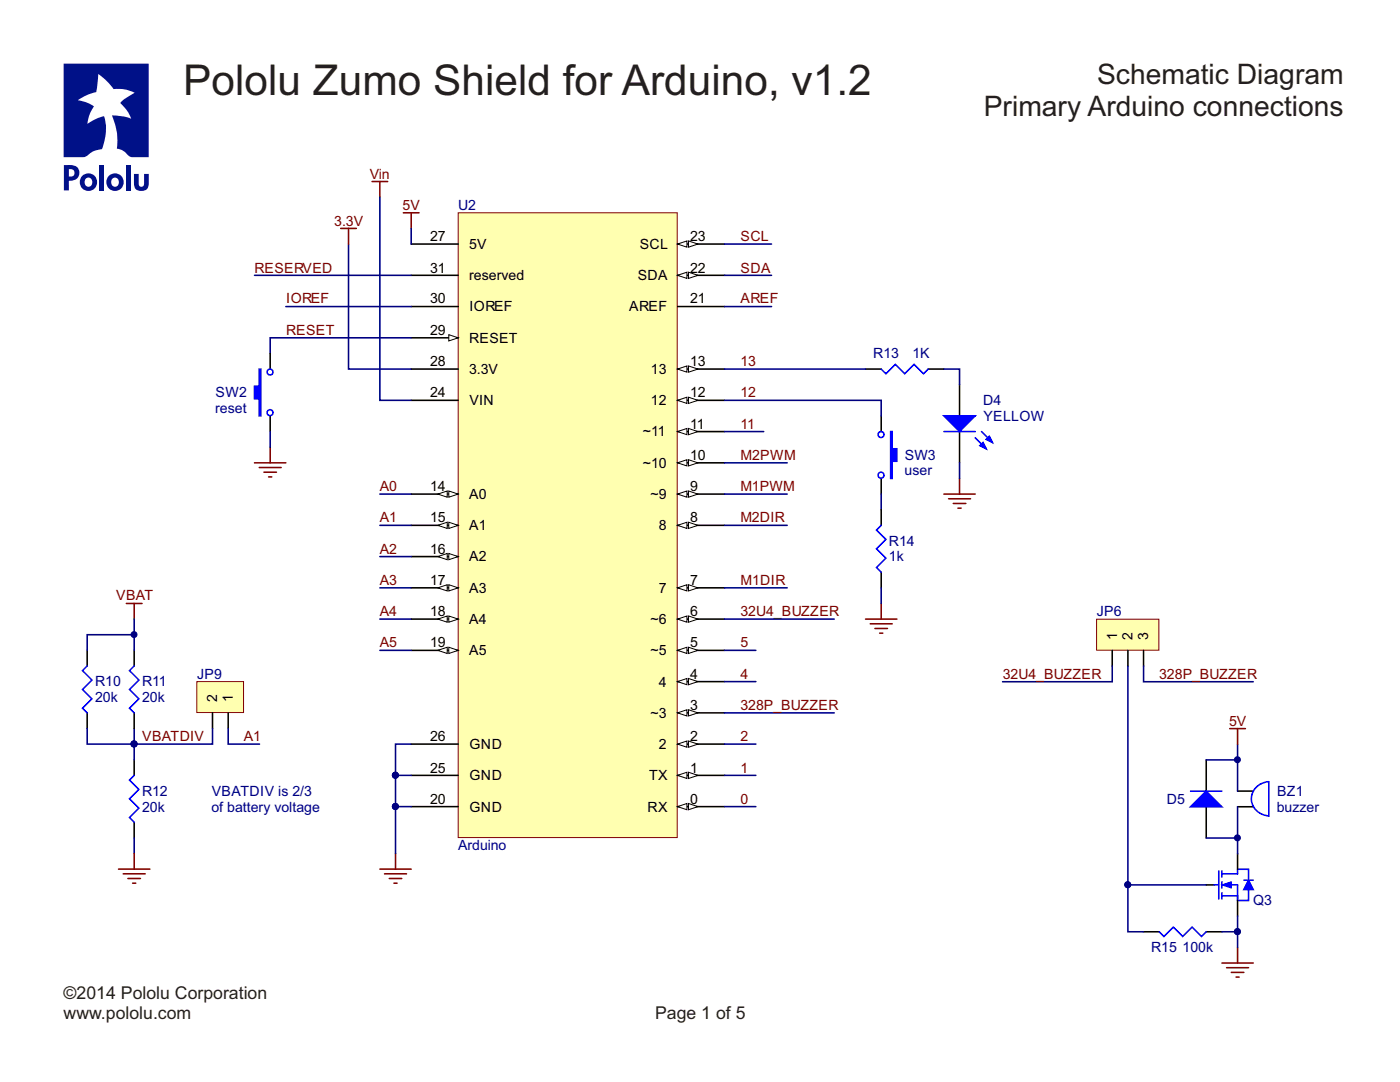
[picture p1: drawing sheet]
<svg xmlns="http://www.w3.org/2000/svg" width="279mm" height="216mm" viewBox="0 0 279 216" stroke-linecap="round" stroke-linejoin="round" font-family="sans-serif">
<path d="M39.3 136h9.3v6.2h-9.3z" fill="#ffffb0" stroke="#800000" stroke-width=".2"/>
<path d="M17.4 129.8v3.1M26.8 129.8v3.1M17.4 142.2v3.2M26.8 142.2v3.2M26.8 151.6v3.1M42.4 142.2v3.2M45.5 142.2v3.2M247 157.9h3.1M26.8 164.1v3.1M247 161h3.1" fill="none" stroke="#000" stroke-width=".31"/>
<path d="M17.4 132.9l-.9 .9 1.8 1.9-1.8 1.9 1.8 1.8-1.8 1.9 .9 .9M26.8 132.9l-1 .9 1.9 1.9-1.9 1.9 1.9 1.8-1.9 1.9 1 .9M26.8 154.7l-1 1 1.9 1.8-1.9 1.9 1.9 1.9-1.9 1.8 1 1M253.2 156a3.4 3.4 0 0 0-3.5 3.4 3.4 3.4 0 0 0 3.5 3.4M253.2 156v6.8" fill="none" stroke="#00f" stroke-width=".31"/>
<path d="M26.8 126.7h-9.4v3.1M26.8 123.5v6.3M17.4 145.4v3.1h25v-3.1M26.8 145.4v6.2M45.5 145.4v3.1h6.3M26.8 167.2v3.1" fill="none" stroke="#000080" stroke-width=".31"/>
<g fill="#000080" stroke="#000080" stroke-width=".2">
<circle cx="26.7" cy="148.4" r=".59"/>
<circle cx="26.7" cy="126.6" r=".59"/>
</g>
<path d="M25.2 120.4h3.1M26.8 120.4v3.1M23.7 173.4h6.2M24.6 174.4h4.4M25.5 175.3h2.5M26.5 176.2h.6M26.8 170.3v3.1" fill="none" stroke="#800000" stroke-width=".31"/>
<path d="M218.8 123.6h12.5v6.1h-12.5z" fill="#ffffb0" stroke="#800000" stroke-width=".2"/>
<path d="M222 129.8v3.1M225.1 129.8v3.1M228.2 129.8v3.1M240.7 151.6v6.3M240.7 161v6.2M240.7 176.6h1.6M247 170.3v3.2M247 179.7v3.1M228.2 185.9h3.1M240.7 185.9h3.2" fill="none" stroke="#000" stroke-width=".31"/>
<path d="M245.4 145.4h3.1M247 145.4v3.1M243.9 192.2h6.2M244.8 193.1h4.4M245.7 194h2.5M246.7 195h.6M247 189v3.2" fill="none" stroke="#800000" stroke-width=".31"/>
<path d="M222 132.9v3.1h-21.9M225.1 132.9v43.7M228.2 132.9v3.1h21.9M240.7 151.6h6.3M247 148.5v9.4M240.7 176.6h-15.6v9.3h3.1M240.7 167.2h6.3M247 161v9.3M247 182.8v3.1h-3.1M247 185.9v3.1" fill="none" stroke="#000080" stroke-width=".31"/>
<g fill="#00f" stroke="#00f" stroke-width=".31">
<path d="M237.6 161l3.1-3.1 3.2 3.1z" fill-rule="evenodd"/>
<path d="M249.2 175.6l.9 1.9h-1.9z" fill-rule="evenodd"/>
</g>
<path d="M237.6 157.9h6.3M242.3 176.6h.9M243.2 173.8v5.6M243.9 176.6h3.1v3.1h2.2v-2.2M243.9 174.4h3.1v-.9h2.2v2.1M243.9 178.8h3.1M243.9 173.8v1.2M243.9 175.9v1.3M243.9 178.1v1.3M248.2 175.6h1.9M231.3 185.9l1 1 1.9-1.9 1.8 1.9 1.9-1.9 1.9 1.9 .9-1" fill="none" stroke="#00f" stroke-width=".31"/>
<path d="M243.9 176.6l1.8-.7v1.3z" fill-rule="evenodd" fill="#00f" stroke="#00f" stroke-width=".2"/>
<g fill="#000080" stroke="#000080" stroke-width=".2">
<circle cx="247" cy="167.2" r=".59"/>
<circle cx="247" cy="185.9" r=".59"/>
<circle cx="225.1" cy="176.5" r=".59"/>
<circle cx="247" cy="151.6" r=".59"/>
</g>
<path d="M91.4 42.5h43.8v124.6h-43.8z" fill="#ffffb0" stroke="#800000" stroke-width=".2"/>
<path d="M135.2 161h9.4" fill="none" stroke="#000" stroke-width=".31"/>
<g fill="#fffcf8" stroke="#000" stroke-width=".2">
<path d="M135.2 161l1.9-.7v1.3z" fill-rule="evenodd"/>
<path d="M137.4 160.3l1.9 .7-1.9 .6z" fill-rule="evenodd"/>
</g>
<path d="M135.2 154.7h9.4" fill="none" stroke="#000" stroke-width=".31"/>
<g fill="#fffcf8" stroke="#000" stroke-width=".2">
<path d="M135.2 154.7l1.9-.6v1.2z" fill-rule="evenodd"/>
<path d="M137.4 154.1l1.9 .6-1.9 .6z" fill-rule="evenodd"/>
</g>
<path d="M135.2 148.5h9.4" fill="none" stroke="#000" stroke-width=".31"/>
<g fill="#fffcf8" stroke="#000" stroke-width=".2">
<path d="M135.2 148.5l1.9-.6v1.2z" fill-rule="evenodd"/>
<path d="M137.4 147.9l1.9 .6-1.9 .6z" fill-rule="evenodd"/>
</g>
<path d="M135.2 142.2h9.4" fill="none" stroke="#000" stroke-width=".31"/>
<g fill="#fffcf8" stroke="#000" stroke-width=".2">
<path d="M135.2 142.2l1.9-.6v1.3z" fill-rule="evenodd"/>
<path d="M137.4 141.6l1.9 .6-1.9 .7z" fill-rule="evenodd"/>
</g>
<path d="M135.2 136h9.4" fill="none" stroke="#000" stroke-width=".31"/>
<g fill="#fffcf8" stroke="#000" stroke-width=".2">
<path d="M135.2 136l1.9-.6v1.2z" fill-rule="evenodd"/>
<path d="M137.4 135.4l1.9 .6-1.9 .6z" fill-rule="evenodd"/>
</g>
<path d="M135.2 129.8h9.4" fill="none" stroke="#000" stroke-width=".31"/>
<g fill="#fffcf8" stroke="#000" stroke-width=".2">
<path d="M135.2 129.8l1.9-.7v1.3z" fill-rule="evenodd"/>
<path d="M137.4 129.1l1.9 .7-1.9 .6z" fill-rule="evenodd"/>
</g>
<path d="M135.2 123.5h9.4" fill="none" stroke="#000" stroke-width=".31"/>
<g fill="#fffcf8" stroke="#000" stroke-width=".2">
<path d="M135.2 123.5l1.9-.6v1.3z" fill-rule="evenodd"/>
<path d="M137.4 122.9l1.9 .6-1.9 .7z" fill-rule="evenodd"/>
</g>
<path d="M135.2 117.3h9.4" fill="none" stroke="#000" stroke-width=".31"/>
<g fill="#fffcf8" stroke="#000" stroke-width=".2">
<path d="M135.2 117.3l1.9-.6v1.2z" fill-rule="evenodd"/>
<path d="M137.4 116.7l1.9 .6-1.9 .6z" fill-rule="evenodd"/>
</g>
<path d="M135.2 104.8h9.4" fill="none" stroke="#000" stroke-width=".31"/>
<g fill="#fffcf8" stroke="#000" stroke-width=".2">
<path d="M135.2 104.8l1.9-.6v1.2z" fill-rule="evenodd"/>
<path d="M137.4 104.2l1.9 .6-1.9 .6z" fill-rule="evenodd"/>
</g>
<path d="M135.2 98.6h9.4" fill="none" stroke="#000" stroke-width=".31"/>
<g fill="#fffcf8" stroke="#000" stroke-width=".2">
<path d="M135.2 98.6l1.9-.6v1.2z" fill-rule="evenodd"/>
<path d="M137.4 98l1.9 .6-1.9 .6z" fill-rule="evenodd"/>
</g>
<path d="M135.2 92.4h9.4" fill="none" stroke="#000" stroke-width=".31"/>
<g fill="#fffcf8" stroke="#000" stroke-width=".2">
<path d="M135.2 92.4l1.9-.7v1.3z" fill-rule="evenodd"/>
<path d="M137.4 91.7l1.9 .7-1.9 .6z" fill-rule="evenodd"/>
</g>
<path d="M135.2 86.1h9.4" fill="none" stroke="#000" stroke-width=".31"/>
<g fill="#fffcf8" stroke="#000" stroke-width=".2">
<path d="M135.2 86.1l1.9-.6v1.2z" fill-rule="evenodd"/>
<path d="M137.4 85.5l1.9 .6-1.9 .6z" fill-rule="evenodd"/>
</g>
<path d="M135.2 79.9h9.4" fill="none" stroke="#000" stroke-width=".31"/>
<g fill="#fffcf8" stroke="#000" stroke-width=".2">
<path d="M135.2 79.9l1.9-.6v1.2z" fill-rule="evenodd"/>
<path d="M137.4 79.3l1.9 .6-1.9 .6z" fill-rule="evenodd"/>
</g>
<path d="M135.2 73.6h9.4" fill="none" stroke="#000" stroke-width=".31"/>
<g fill="#fffcf8" stroke="#000" stroke-width=".2">
<path d="M135.2 73.6l1.9-.6v1.3z" fill-rule="evenodd"/>
<path d="M137.4 73l1.9 .6-1.9 .7z" fill-rule="evenodd"/>
</g>
<path d="M135.2 61.2h9.4M82.1 129.8h9.3M82.1 161h9.3" fill="none" stroke="#000" stroke-width=".31"/>
<g fill="#fffcf8" stroke="#000" stroke-width=".2">
<path d="M89.6 129.1l1.8 .7-1.8 .6z" fill-rule="evenodd"/>
<path d="M87.4 129.8l1.9-.7v1.3z" fill-rule="evenodd"/>
</g>
<path d="M82.1 123.5h9.3" fill="none" stroke="#000" stroke-width=".31"/>
<g fill="#fffcf8" stroke="#000" stroke-width=".2">
<path d="M89.6 122.9l1.8 .6-1.8 .7z" fill-rule="evenodd"/>
<path d="M87.4 123.5l1.9-.6v1.3z" fill-rule="evenodd"/>
</g>
<path d="M82.1 117.3h9.3" fill="none" stroke="#000" stroke-width=".31"/>
<g fill="#fffcf8" stroke="#000" stroke-width=".2">
<path d="M89.6 116.7l1.8 .6-1.8 .6z" fill-rule="evenodd"/>
<path d="M87.4 117.3l1.9-.6v1.2z" fill-rule="evenodd"/>
</g>
<path d="M82.1 111.1h9.3" fill="none" stroke="#000" stroke-width=".31"/>
<g fill="#fffcf8" stroke="#000" stroke-width=".2">
<path d="M89.6 110.4l1.8 .7-1.8 .6z" fill-rule="evenodd"/>
<path d="M87.4 111.1l1.9-.7v1.3z" fill-rule="evenodd"/>
</g>
<path d="M82.1 104.8h9.3" fill="none" stroke="#000" stroke-width=".31"/>
<g fill="#fffcf8" stroke="#000" stroke-width=".2">
<path d="M89.6 104.2l1.8 .6-1.8 .6z" fill-rule="evenodd"/>
<path d="M87.4 104.8l1.9-.6v1.2z" fill-rule="evenodd"/>
</g>
<path d="M82.1 98.6h9.3" fill="none" stroke="#000" stroke-width=".31"/>
<g fill="#fffcf8" stroke="#000" stroke-width=".2">
<path d="M89.6 98l1.8 .6-1.8 .6z" fill-rule="evenodd"/>
<path d="M87.4 98.6l1.9-.6v1.2z" fill-rule="evenodd"/>
</g>
<path d="M82.1 48.7h9.3M82.1 79.9h9.3M82.1 73.6h9.3M82.1 67.4h9.3M82.1 154.7h9.3M82.1 148.5h9.3" fill="none" stroke="#000" stroke-width=".31"/>
<path d="M89.6 66.8l1.8 .6-1.8 .6z" fill-rule="evenodd" fill="#fffcf8" stroke="#000" stroke-width=".2"/>
<path d="M82.1 54.9h9.3M135.2 48.7h9.4M82.1 61.2h9.3" fill="none" stroke="#000" stroke-width=".31"/>
<g fill="#fffcf8" stroke="#000" stroke-width=".2">
<path d="M135.2 48.7l1.9-.6v1.2z" fill-rule="evenodd"/>
<path d="M137.4 48.1l1.9 .6-1.9 .6z" fill-rule="evenodd"/>
</g>
<path d="M135.2 54.9h9.4" fill="none" stroke="#000" stroke-width=".31"/>
<g fill="#fffcf8" stroke="#000" stroke-width=".2">
<path d="M135.2 54.9l1.9-.6v1.3z" fill-rule="evenodd"/>
<path d="M137.4 54.3l1.9 .6-1.9 .7z" fill-rule="evenodd"/>
</g>
<g fill="none" stroke="#800000" stroke-width=".31">
<path d="M74.2 36.2h3.2M75.8 36.2v3.1M68 45.6h3.1M69.6 45.6v3.1M80.5 42.5h3.1M82.1 42.5v3.1M50.8 92.4h6.2M51.7 93.3h4.4M52.7 94.2h2.5M53.6 95.2h.6M53.9 89.2v3.2M188.4 98.6h6.2"/>
<path d="M189.3 99.5h4.4M191.5 95.5v3.1M190.2 100.5h2.5M191.2 101.4h.6M172.7 123.5h6.3M173.7 124.5h4.4M174.6 125.4h2.5M175.6 126.3h.6M175.9 120.4v3.1M75.8 173.4h6.3M76.7 174.4h4.4M77.7 175.3h2.5"/>
<path d="M78.6 176.2h.6M78.9 170.3v3.1"/>
</g>
<g fill="none" stroke="#000080" stroke-width=".31">
<path d="M75.8 39.3v40.6h6.3M50.8 54.9h31.3M69.6 48.7v24.9h12.5M82.1 45.6v3.1M144.6 48.7h9.4M144.6 54.9h9.4M57 61.2h25.1M82.1 67.4h-28.2v3.1M144.6 79.9h31.3v3.1M144.6 73.6h28.1M144.6 61.2h9.4M188.4 73.6h3.1v3.2"/>
<path d="M53.9 86.1v3.1M75.8 98.6h6.3M144.6 98.6h12.5M144.6 92.4h12.5M144.6 86.1h7.8M175.9 98.6v3.1M191.5 92.4v3.1M75.8 104.8h6.3M75.8 117.3h6.3M75.8 111.1h6.3M144.6 104.8h12.5M144.6 117.3h12.5"/>
<path d="M175.9 117.3v3.1M75.8 123.5h6.3M75.8 129.8h6.3M144.6 123.5h21.9M144.6 129.8h6.3M144.6 136h6.3M78.9 154.7v15.6M78.9 154.7h3.2M82.1 148.5h-3.2v6.2M144.6 142.2h21.9M144.6 148.5h6.3M144.6 154.7h6.3"/>
<path d="M78.9 161h3.2M144.6 161h6.3"/>
</g>
<g fill="#000080" stroke="#000080" stroke-width=".2">
<circle cx="78.9" cy="160.9" r=".59"/>
<circle cx="78.9" cy="154.7" r=".59"/>
</g>
<path d="M53.9 70.5v3.1M172.7 73.6h3.2M185.2 73.6h3.2M191.5 76.8v6.2M53.9 83v3.1M175.9 83v3.1M175.9 95.5v3.1M191.5 86.1v6.3M175.9 101.7v3.1M175.9 114.2v3.1" fill="none" stroke="#000" stroke-width=".31"/>
<g fill="#00f" stroke="#00f" stroke-width=".31">
<path d="M177.7 86.1h.4v3.4h.9v2.5h-.9v3.5h-.4z" fill-rule="evenodd"/>
<path d="M188.4 83h6.2l-3.1 3.1z" fill-rule="evenodd"/>
<path d="M195.6 88.9l.6-.6 .6 1.2z" fill-rule="evenodd"/>
<path d="M196.8 87.7l.6-.6 .7 1.2z" fill-rule="evenodd"/>
<path d="M51.7 73.6h.3v9.4h-.3v-3.4h-.9v-2.5h.9z" fill-rule="evenodd"/>
</g>
<g fill="none" stroke="#00f" stroke-width=".31">
<path d="M175.9 73.6l.9 1 1.9-1.9 1.9 1.9 1.8-1.9 1.9 1.9 .9-1M188.4 86.1h6.2M194.6 87.4l2.2 2.1M195.9 86.1l2.2 2.2M175.9 104.8l-1 1 1.9 1.8-1.9 1.9 1.9 1.9-1.9 1.8 1 1"/>
<circle cx="53.9" cy="74.2" r=".59"/>
<circle cx="53.9" cy="82.3" r=".59"/>
<circle cx="175.8" cy="94.8" r=".59"/>
<circle cx="175.8" cy="86.7" r=".59"/>
</g>
<g fill="#018">
<path d="M12.7 12.7h17v18.7h-3.3a1.93 1.93 0 0 1-1.3-.9l-1-.7-.8-.1a12.4 12.4 0 0 0-1-6.7l2.7 .3 1.2 .4-.8-1.6-1.4-1.5 .7-.7 2.2-1.4-1.8-.6-2.4-.1-1.6-1.8-1.5-1.2-.4 3.6-1.7 .5-2 1.1 1.9 .5 1.4 .7-.9 1.6-.5 1.9 1.7-1 1.7-.5a9.7 9.7 0 0 1-.4 6.6 4.4 4.4 0 0 0-3 1.3l-.8 .3h-3.9z"/>
<path d="M19.8 32.9h1v5.1h-1z"/>
<path d="M25.1 32.9h1v5.1h-1z"/>
<path d="M26.7 34.7h1v1.9a.55 .55 0 0 0 .5 .7 .55 .55 0 0 0 .6-.7v-1.9h.9v1.8a1.48 1.48 0 0 1-1.3 1.6 1.48 1.48 0 0 1-1.6-1.2z"/>
<path d="M12.8 32.9a3.7 3.7 0 0 1 2.6 .4 1.65 1.65 0 0 1 .2 2 1.65 1.65 0 0 1-1.9 .8v1.9h-.9zM13.7 33.7v1.5a.81 .81 0 0 0 1.2-.7 .81 .81 0 0 0-1.2-.8z"/>
<path d="M15.9 36.3a1.75 1.75 0 0 1 3.5 0 1.75 1.75 0 0 1-3.5 0zM17.1 35.7a.87 .87 0 0 0-.1 1.2 .87 .87 0 0 0 1.2 .1 .87 .87 0 0 0 .1-1.2 .87 .87 0 0 0-1.2-.1z"/>
<path d="M21.2 36.3a1.75 1.75 0 0 1 3.5 0 1.75 1.75 0 0 1-3.5 0zM22.4 35.7a.87 .87 0 0 0-.1 1.2 .87 .87 0 0 0 1.2 .1 .87 .87 0 0 0 .1-1.2 .87 .87 0 0 0-1.2-.1z"/>
</g>
<text font-size="8.5" fill="#231f20" x="36.6" y="18.9">Pololu Zumo Shield for Arduino, v1.2</text>
<g font-size="5.6" fill="#231f20">
<text x="218.9" y="16.8">Schematic Diagram</text>
<text x="196.3" y="23.1">Primary Arduino connections</text>
</g>
<g font-size="3.5" fill="#231f20">
<text x="12.7" y="199.4">©2014 Pololu Corporation</text>
<text x="12.7" y="203.4">www.pololu.com</text>
<text x="130.7" y="203.3">Page 1 of 5</text>
</g>
<g font-size="2.8" fill="#800000">
<text x="73.8" y="35.7">Vin</text>
<text x="80.3" y="41.9">5V</text>
<text x="66.7" y="45">3.3V</text>
<text x="147.8" y="48.1">SCL</text>
<text x="50.8" y="54.4">RESERVED</text>
<text x="147.8" y="54.4">SDA</text>
<text x="57.1" y="60.5">IOREF</text>
<text x="147.8" y="60.5">AREF</text>
<text x="57.1" y="66.8">RESET</text>
<text x="147.8" y="73">13</text>
<text x="147.8" y="79.3">12</text>
<text x="147.8" y="85.5">11</text>
<text x="147.8" y="91.7">M2PWM</text>
<text x="75.8" y="98">A0</text>
<text x="147.8" y="98">M1PWM</text>
<text x="75.8" y="104.2">A1</text>
<text x="147.8" y="104.2">M2DIR</text>
<text x="75.8" y="110.5">A2</text>
<text x="23.2" y="119.8">VBAT</text>
<text x="75.8" y="116.7">A3</text>
<text x="147.8" y="116.7">M1DIR</text>
<text x="75.8" y="122.9">A4</text>
<text x="147.8" y="122.9">32U4_BUZZER</text>
<text x="75.8" y="129.2">A5</text>
<text x="147.8" y="129.2">5</text>
<text x="147.8" y="135.4">4</text>
<text x="200.1" y="135.4">32U4_BUZZER</text>
<text x="231.3" y="135.4">328P_BUZZER</text>
<text x="147.8" y="141.7">328P_BUZZER</text>
<text x="28.4" y="147.9">VBATDIV</text>
<text x="48.6" y="147.9">A1</text>
<text x="147.8" y="147.9">2</text>
<text x="245.3" y="144.8">5V</text>
<text x="147.8" y="154.2">1</text>
<text x="147.8" y="160.4">0</text>
</g>
<g font-size="2.8" fill="#000080">
<text x="91.4" y="41.9">U2</text>
<text x="174.3" y="71.5">R13</text>
<text x="182.1" y="71.5">1K</text>
<text x="43" y="82.4">reset</text>
<text x="43" y="79.3">SW2</text>
<text x="196.2" y="80.8">D4</text>
<text x="196.3" y="83.9">YELLOW</text>
<text x="180.5" y="94.9">user</text>
<text x="180.6" y="91.7">SW3</text>
<text x="177.4" y="112">1k</text>
<text x="177.4" y="108.9">R14</text>
<text x="218.9" y="123">JP6</text>
<text x="19" y="137">R10</text>
<text x="28.3" y="137">R11</text>
<text x="39.3" y="135.4">JP9</text>
<text x="19" y="140.1">20k</text>
<text x="28.3" y="140.1">20k</text>
<text x="28.3" y="161.9">20k</text>
<text x="28.3" y="158.8">R12</text>
<text x="42.2" y="162">of battery voltage</text>
<text x="42.3" y="158.8">VBATDIV is 2/3</text>
<text x="232.9" y="160.4">D5</text>
<text x="254.8" y="162">buzzer</text>
<text x="254.9" y="158.9">BZ1</text>
<text x="91.4" y="169.7">Arduino</text>
<text x="250.1" y="180.6">Q3</text>
<text x="229.8" y="190">R15</text>
<text x="236" y="190">100k</text>
</g>
<g font-size="2.8">
<text x="85.8" y="48.1">27</text>
<text x="93.6" y="49.7">5V</text>
<text x="127.7" y="49.7">SCL</text>
<text x="137.7" y="48.1">23</text>
<text x="85.8" y="54.4">31</text>
<text x="93.6" y="55.9">reserved</text>
<text x="127.3" y="55.9">SDA</text>
<text x="137.7" y="54.4">22</text>
<text x="85.8" y="60.5">30</text>
<text x="93.7" y="62.1">IOREF</text>
<text x="125.6" y="62.1">AREF</text>
<text x="137.7" y="60.5">21</text>
<text x="85.8" y="66.8">29</text>
<text x="93.6" y="68.3">RESET</text>
<text x="85.8" y="73">28</text>
<text x="93.6" y="74.6">3.3V</text>
<text x="129.9" y="74.6">13</text>
<text x="137.7" y="73">13</text>
<text x="85.8" y="79.3">24</text>
<text x="93.7" y="80.8">VIN</text>
<text x="129.9" y="80.8">12</text>
<text x="137.7" y="79.3">12</text>
<text x="128.3" y="87.1">~11</text>
<text x="137.7" y="85.5">11</text>
<text x="128.3" y="93.3">~10</text>
<text x="137.7" y="91.7">10</text>
<text x="85.8" y="98">14</text>
<text x="93.6" y="99.5">A0</text>
<text x="129.8" y="99.5">~9</text>
<text x="137.7" y="98">9</text>
<text x="85.8" y="104.2">15</text>
<text x="93.6" y="105.8">A1</text>
<text x="131.5" y="105.8">8</text>
<text x="137.7" y="104.2">8</text>
<text x="85.8" y="110.5">16</text>
<text x="93.6" y="112">A2</text>
<text x="85.8" y="116.7">17</text>
<text x="93.6" y="118.3">A3</text>
<text x="131.5" y="118.3">7</text>
<text x="137.7" y="116.7">7</text>
<text x="85.8" y="122.9">18</text>
<text x="93.6" y="124.5">A4</text>
<text x="129.8" y="124.5">~6</text>
<text x="137.7" y="122.9">6</text>
<text x="85.8" y="129.2">19</text>
<text x="93.6" y="130.8">A5</text>
<text x="129.8" y="130.8">~5</text>
<text x="137.7" y="129.2">5</text>
<text x="222.9" y="127.6" transform="rotate(-90 222.9 127.6)">1</text>
<text x="226" y="127.6" transform="rotate(-90 226 127.6)">2</text>
<text x="229.2" y="127.6" transform="rotate(-90 229.2 127.6)">3</text>
<text x="131.5" y="137">4</text>
<text x="137.7" y="135.4">4</text>
<text x="43.4" y="140.1" transform="rotate(-90 43.4 140.1)">2</text>
<text x="46.5" y="140.1" transform="rotate(-90 46.5 140.1)">1</text>
<text x="129.8" y="143.2">~3</text>
<text x="137.7" y="141.7">3</text>
<text x="85.8" y="147.9">26</text>
<text x="93.7" y="149.5">GND</text>
<text x="131.5" y="149.5">2</text>
<text x="137.7" y="147.9">2</text>
<text x="85.8" y="154.2">25</text>
<text x="93.7" y="155.7">GND</text>
<text x="129.5" y="155.7">TX</text>
<text x="137.7" y="154.2">1</text>
<text x="85.8" y="160.4">20</text>
<text x="93.7" y="162">GND</text>
<text x="129.2" y="162">RX</text>
<text x="137.7" y="160.4">0</text>
</g>
</svg>
